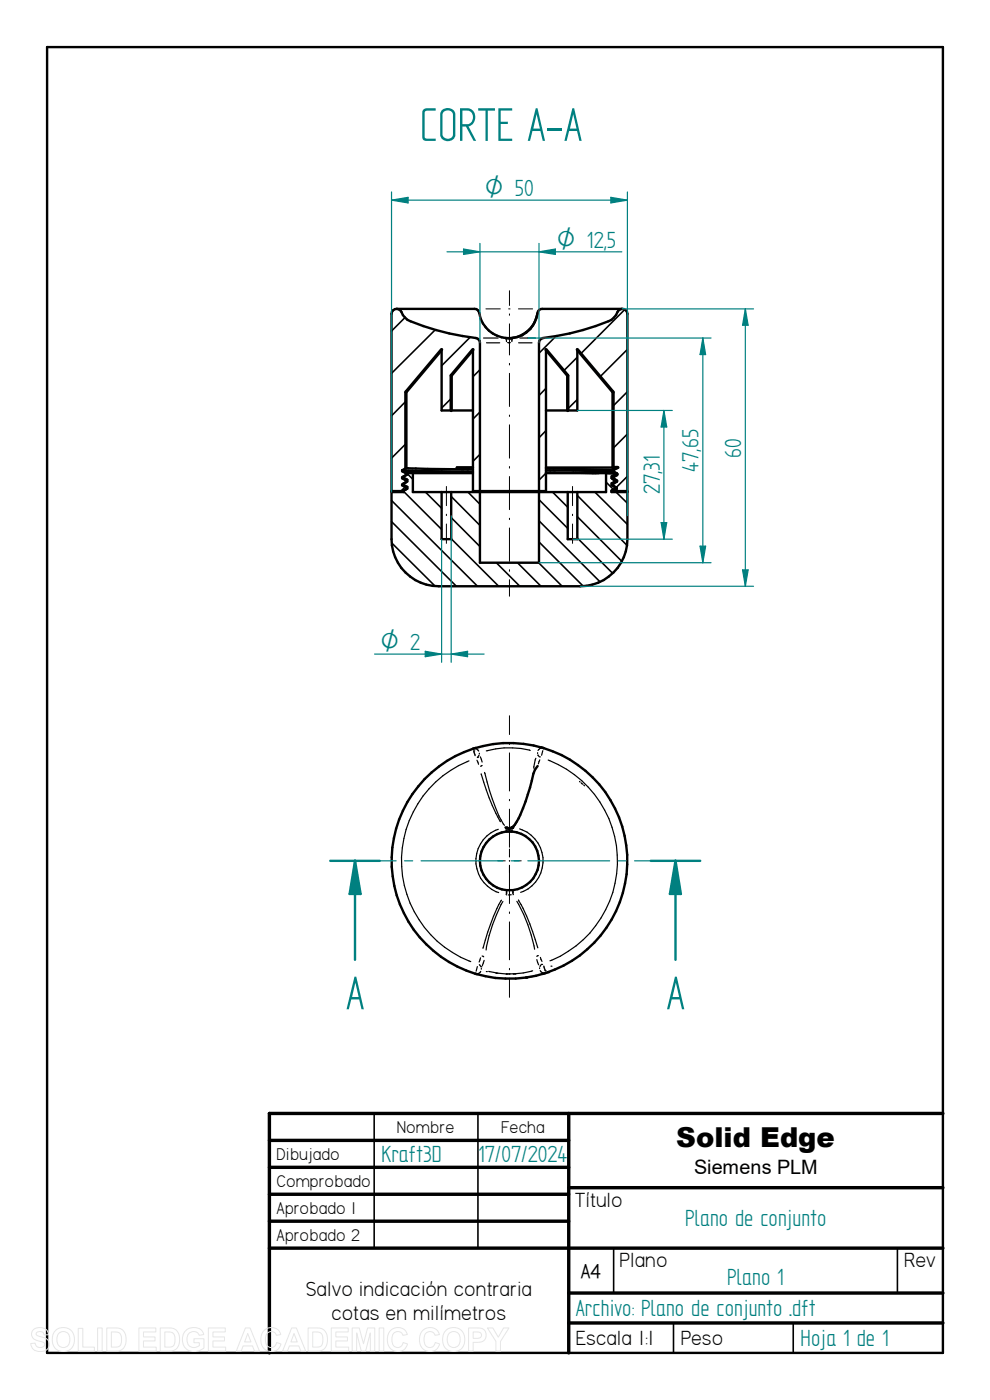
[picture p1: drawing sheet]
<svg xmlns="http://www.w3.org/2000/svg" width="210mm" height="297mm" viewBox="0 0 210 297" stroke-linecap="round" stroke-linejoin="round" font-family="sans-serif">
<g fill="none" stroke="#000" stroke-width=".51">
<path d="M10 10h190v277h-190zM84.2 65.5h16.5a1.02 1.02 0 0 1 1 .9 6.3 6.3 0 0 0 4.9 5.2 6.3 6.3 0 0 0 6.6-2.7M93.7 74.2v12.9h6.6M100.3 74.2v30h15.5v-30M107.2 71.7l1.5 .1M114 66.4l-.8 2.4M122.5 74.2v12.9h-6.7M132 65.5h-17a.94 .94 0 0 0-1 1 6.3 6.3 0 0 1-6.1 5.3M85.3 99.8l15 .3M85.3 99.8v.1l.8 .5v.4l-.8 .5v.2l.8 .4v.4l-.8 .5v.2l.8 .4M85.3 100l15 .2M96.9 99.2h3.4"/>
<path d="M100.3 99.6l-14.2-.3-.8 .5M115.8 99.2h14.2M115.8 99.8l14.2 .3M115.8 99.4l14.2 .3v.4M85.6 104.2h-2.5v-37.6a1.09 1.09 0 0 1 .9-1.1 1.09 1.09 0 0 1 1.2 .7 3.4 3.4 0 0 0 1.9 2 59.6 59.6 0 0 0 14.2 3.6l.5 .5v.4v31.5M86.1 103.4l.3 .1M86.1 103.4v.4l-.6 .4M87.6 100.4v4h41v-4M93.7 104.4v10h2v-10M100.3 100.4h-13.9v.3l-.8 .4v.2l.8 .5v.4l-.8 .4v.2l.8 .5v.4l-.8 .4M101.8 104.4v15h12.5v-15M115.8 100.4h14.8v.2l-.8 .4v.4"/>
<path d="M115.8 100.2l9.9 .2M120.4 104.4v10h2.1v-10M129.8 101.4l.8 .5v.2l-.8 .4v.4M129.8 102.9l.8 .5v.2l-.8 .5v.3h3.3v10a10 10 0 0 1-10 10h-30a10 10 0 0 1-10-10v-10h2.6l-.1-.3M129.8 104.1l3.3 .1v-37.6a1.09 1.09 0 0 0-.9-1.1 1.09 1.09 0 0 0-1.2 .7 3.4 3.4 0 0 1-1.9 2 59.6 59.6 0 0 1-14.2 3.6l-.5 .5-.1 .4v31.5M129.8 102.9l.8 .5M129.8 101.4l.8 .5M130 100.1l.9 .4v.2M130.4 100.7h.5M130.6 100.5h.1M130.9 100.7l-.9 .5v.4l.9 .4v.2l-.9 .5v.3l.9 .5v.2l-.9 .4M100.4 158.8a25 25 0 0 0-17.3 24.1 25 25 0 0 0 17.7 23.7"/>
<path d="M100.9 158.7l-.5 .1M114.8 158.5l.5 .2M115.3 158.7a25 25 0 0 1 17.8 23.7 25 25 0 0 1-17.3 24M115.3 158.7a25.1 25.1 0 0 0-14.9 .1M107.2 175.6h.2M108.5 175.6l-.5 .2-.4-.1M114 162.5l-.5 .8-.3 .8a31.6 31.6 0 0 1-4.2 11.2l-.6 .3h.3M100.8 206.6l.4 .1M115.8 206.4l-.7 .2M115.8 206.4a25.2 25.2 0 0 1-15 .2"/>
<circle cx="108.1" cy="182.6" r="6.3"/>
</g>
<g fill="none" stroke="#000" stroke-width=".72">
<path d="M93.7 74.2l-7.6 9v16.1M100.3 74.2l-4.6 5.5v7.4M115.8 74.2l4.6 5.5v7.4M122.5 74.2l7.5 9v16h.9M130.9 99.2l-.9 .5v.4l.9 .4v.2l-.9 .5v.4l.9 .4M120.6 236.2v50.8M200 236.2h-142.9v50.8M57.1 241.9h63.5M57.1 247.6h63.5M57.1 253.4h63.5M57.1 259.1h63.5M120.6 252h79.4"/>
<path d="M57.1 264.8h142.9M120.6 274.3h79.4M120.6 280.7h79.4"/>
</g>
<g fill="none" stroke="#000" stroke-width=".34">
<path d="M85.9 67.4l-2.8 2.8M92.3 70l-9.2 9.2M99.7 71.5l-6 6.1M101.8 78.4l-1.5 1.5M117.9 71.3l-3.6 3.6M122.5 75.8l-2.9 2.9M132.5 65.7l-9.3 9.4M133.1 74.1l-5.8 5.8M86.1 85.1l-3 3.1M86.1 94.1l-3 3.1M95.7 84.5l-2 2.1M101.8 87.4l-1.5 1.5"/>
<path d="M101.8 96.4l-1.5 1.5M115.8 82.4l-1.5 1.5M115.8 91.4l-1.5 1.5M122.5 84.8l-2.1 1.9M133.1 83.1l-3.1 3M133.1 92.1l-3.1 3M83.1 106.2l18.2 18.2M83.1 110.7l13.7 13.7M83.1 115.2l9.2 9.1M85.6 104.2l8.1 8.1M85.9 103.3l-.9 .9M86.4 100.5l1.2 1.2"/>
<path d="M90.3 104.4l3.4 3.4M95.7 105.3l6.1 6.2M95.7 109.8l6.1 6.2M95.7 114.3l10.1 10.1M99.3 104.4l2.5 2.6M105.3 119.4l5 5M109.8 119.4l5 5M114.3 119.4l5 5M114.3 106l6.1 6.1M114.3 110.5l13 12.9M114.3 115l9.4 9.3M115.8 100.4l-1.5 1.5"/>
<path d="M117.2 104.4l3.2 3.2M122.5 105.1l10.5 10.6M122.5 109.6l9.4 9.5M122.5 114.1l7.5 7.5M126.2 104.4l6.9 6.9M128.6 102.3l1.5 1.5M130.7 104.4l2.4 2.4M133.1 101l-2.4 2.5M79.4 236.2v28.6M101.4 236.2v28.6M130.2 264.9v9.4M190.4 264.9v9.4"/>
<path d="M142.9 280.7v6.3M168.3 280.7v6.3"/>
</g>
<g fill="none" stroke="#000" stroke-width=".25">
<path d="M101.7 66.5l.4 1.4M102.6 71.7h3.1M102.8 69.2h.1M102.8 69.2l.6 .7 1.6 1.2M103.2 72.7h2.8M106.4 71.6l1.5 .2M107.4 72v.5M107.7 72.7h.1M107.7 72.7h.5M107.9 71.8h.1M108.6 72v.5M110 72.7h2.9"/>
<path d="M110.3 71.7h3.3M85.3 99.9h.1M85.3 99.9l.3 .2M85.3 101.5l.3 .1M85.3 103l.3 .1M85.7 101.3l.2 .2M85.7 102.8l.2 .2M85.7 104.4h.1M85.9 101.8l.2 .1M85.9 100.3l.2 .1M85.9 103.3l.2 .1M86.2 101.6l.3 .2"/>
<path d="M86.2 103.2l.3 .1M124 100.4l2.2 .1M127 100.4h.6M128.2 100.4l1.2 .1M128.4 100.5l2.2 .1M129.6 104.4h.1M129.7 104.4h.1M129.8 102.9h.1M129.8 101.4h.1M129.9 100l.3 .2M130 100.5h.6M130.5 100.4l.3 .1"/>
<path d="M130.9 100.5h.1M100.5 159.3h.1M100.5 159.3l.3 1M100.9 158.8l.7 .5M101.7 159.8v.2M112.5 159.2a18.1 18.1 0 0 0-9.3 .1M114 159.7v.2M114.8 158.7l-.7 .5M115.1 159.3l-.2 .9M99.5 161.4a22.9 22.9 0 0 0-14.3 21.4 22.9 22.9 0 0 0 14.7 21.2M101.2 161.3l.3 .8M101.3 160.7h.1"/>
<path d="M101.6 160.2l-.3 .5M101.9 160.6l.4 1.1M102.1 164.2a45.1 45.1 0 0 0 4.1 10.1M102.3 162.4l-.4 .2M102.8 163.9l1 3.8a31.2 31.2 0 0 0 3.2 7.4M105.7 175.9a7.1 7.1 0 0 0-4.8 6.8 7.1 7.1 0 0 0 4.9 6.7M107.4 175.9v.3M108.6 175.8v.4M110.2 175.9a7.1 7.1 0 0 1 5 6.6 7.1 7.1 0 0 1-4.8 6.8M113.7 160.9l-.5 2.1M114.1 160.1l.3 .4M114.4 160.6h.1"/>
<path d="M114.5 161.2l-.3 .9M116.3 161.2a22.9 22.9 0 0 1 14.7 21.2 22.9 22.9 0 0 1-14.3 21.4M122.9 165.8l.2 .1M123.3 166.1l.3 .3M123.8 166.5l.2 .2M106.4 191a39.5 39.5 0 0 0-4 10.2M106.7 191.3a32.3 32.3 0 0 0-3.6 10.2M107.4 189.7l.1 .2M107.4 189.1v.4M107.5 189.1v.5M108.5 189.8l-.7 .1M108.8 189.1v.5"/>
<path d="M108.8 189.1l.1 .3M108.9 189.7l-.1 .1M109.6 191.2a32.1 32.1 0 0 1 3.8 10.2M110 190.9a42.3 42.3 0 0 1 4.1 10.2M101.3 205.1l-.3 .9M101.7 204.7l.3 .4M101.9 203.2l-.3 .9M102 206.1l-.7 .5M102 205.1h.1M102.1 205.4v.2M102.3 202.8l.3 .2M102.7 203.8l-.4 1.1"/>
<path d="M103.2 206.1h.1M103.7 206.1l3.7 .5M105.2 206.5h.1M107.4 206.6h.3M107.9 206.6h.3M108.9 206.6h.2M109.2 206.6h.1M109.3 206.6h.1M111.6 207.4h.1M111.8 207.3l-.1 .1M112 207.3h.1M112.4 207.3h-.3"/>
<path d="M112.6 207.2h.1M112.8 207.2h.1M113 206a16.5 16.5 0 0 1-5.6 .6M113.9 203.6l.4 1.1M114.2 202.7l-.3 .2M114.5 205.3v.2M114.6 205.9l.7 .5M114.6 203.1l.4 .9M114.9 204.6l-.3 .4M114.9 204.6h.1M115.4 204.9l.3 1.1M115.6 206.5h.1"/>
<path d="M115.7 206h.1M115.9 206.4h.1M115.9 206.4h-.1M116 206.3h.1M116.1 206.3h.1M116.2 206.3h.1M116.2 206.2h.1M116.9 205h.1"/>
</g>
<g fill="#000">
<circle cx="130.9" cy="99.2" r=".36"/>
<circle cx="130" cy="104.2" r=".25"/>
<circle cx="130.6" cy="100.5" r=".25"/>
<circle cx="107.4" cy="175.6" r=".25"/>
<circle cx="107.5" cy="175.6" r=".25"/>
<circle cx="107.5" cy="175.7" r=".25"/>
<circle cx="107.6" cy="175.7" r=".25"/>
<circle cx="108.5" cy="175.6" r=".25"/>
<circle cx="108.6" cy="175.6" r=".25"/>
<circle cx="108.7" cy="175.6" r=".25"/>
<circle cx="111.6" cy="207.4" r=".25"/>
<circle cx="116.2" cy="206.2" r=".25"/>
</g>
<g fill="none" stroke="#000" stroke-width=".21">
<path d="M103.1 65.5h3M107.9 65.5h.3M108.1 61.7v3.1M108.1 66.6v.3M108.1 68.7v6.6M108.1 77.1v.3M108.1 79.2v7M110 65.5h3M108.1 88.1v.2M108.1 90.1v7.1M108.1 99v.3M94.7 103.2v4.1"/>
<path d="M94.7 109.1v.3M94.7 111.2v4.1M108.1 101.1v7M108.1 109.9v.3M108.1 112v7.1M121.5 103.2v4.1M121.5 109.1v.3M121.5 111.2v4.1M108.1 120.9v.3M108.1 123v3.5M108.1 151.8v4M108.1 157.6v.3"/>
<path d="M108.1 159.7v8.1M108.1 169.6v.3M108.1 171.7v8M105.6 182.6h1.6M108 182.6h.2M108.1 180.1v1.7M108.1 182.6v.1M108.1 183.6v8.1M108.1 193.5v.3M108.1 195.6v8M109 182.6h1.6M108.1 205.4v.3"/>
<path d="M108.1 207.5v4.1"/>
</g>
<path d="M132 65.5h27.9M123.1 124.4h36.8M157.5 120.9h1.2l-.6 3.5z" fill="none" stroke="#008080" stroke-width=".25"/>
<path d="M157.5 120.9h1.2l-.6 3.5z" fill="#008080"/>
<path d="M158.1 65.5l.6 3.5h-1.2z" fill="none" stroke="#008080" stroke-width=".25"/>
<path d="M158.1 65.5l.6 3.5h-1.2z" fill="#008080"/>
<path d="M158.1 65.5v58.9M93.7 114.4v26.1M95.7 109.4v31.1M90.2 138.2l3.5 .6-3.5 .5z" fill="none" stroke="#008080" stroke-width=".25"/>
<path d="M90.2 138.2l3.5 .6-3.5 .5z" fill="#008080"/>
<path d="M95.7 138.8l3.5-.6v1.1z" fill="none" stroke="#008080" stroke-width=".25"/>
<path d="M95.7 138.8l3.5-.6v1.1z" fill="#008080"/>
<path d="M83.1 40.7v63.7M83.1 42.5l3.5-.6v1.2zM133.1 40.7v68.7M79.5 138.8h23.2" fill="none" stroke="#008080" stroke-width=".25"/>
<path d="M83.1 42.5l3.5-.6v1.2z" fill="#008080"/>
<path d="M129.6 41.9l3.5 .6-3.5 .6z" fill="none" stroke="#008080" stroke-width=".25"/>
<path d="M129.6 41.9l3.5 .6-3.5 .6z" fill="#008080"/>
<path d="M83.1 42.5h50M98.3 52.8l3.5 .6-3.5 .6zM101.8 51.6v21.1M114.3 51.6v21.1" fill="none" stroke="#008080" stroke-width=".25"/>
<path d="M98.3 52.8l3.5 .6-3.5 .6z" fill="#008080"/>
<path d="M114.3 53.4l3.5-.6v1.2z" fill="none" stroke="#008080" stroke-width=".25"/>
<path d="M114.3 53.4l3.5-.6v1.2z" fill="#008080"/>
<path d="M94.8 53.4h37.1M111.9 71.7h38.9M114.3 119.4h36.5M148.5 115.9h1.2l-.6 3.5z" fill="none" stroke="#008080" stroke-width=".25"/>
<path d="M148.5 115.9h1.2l-.6 3.5z" fill="#008080"/>
<path d="M149.1 71.7l.6 3.5h-1.2z" fill="none" stroke="#008080" stroke-width=".25"/>
<path d="M149.1 71.7l.6 3.5h-1.2z" fill="#008080"/>
<path d="M149.1 71.7v47.7M75.3 182.6h8.7M85.8 182.6h1.7M89.3 182.6h17.4M108.5 182.6h1.7M112 182.6h17.3M131.1 182.6h1.7M134.6 182.6h8.7" fill="none" stroke="#008080" stroke-width=".25"/>
<path d="M75.3 182.6h5.3M138 182.6h5.3v21" fill="none" stroke="#008080" stroke-width=".51"/>
<path d="M143.3 182.6l1.1 7.1h-2.3z" fill="#008080"/>
<path d="M75.3 182.6v21M143.3 182.6l1.1 7.1h-2.3z" fill="none" stroke="#008080" stroke-width=".51"/>
<path d="M75.3 182.6l1.2 7.1h-2.3z" fill="#008080"/>
<path d="M70.1 182.6h5.2M75.3 182.6l1.2 7.1h-2.3zM143.3 182.6h5.2" fill="none" stroke="#008080" stroke-width=".51"/>
<path d="M122.5 87.1h20.1M140.8 87.1l.6 3.5h-1.1zM121.5 114.4h21.1" fill="none" stroke="#008080" stroke-width=".25"/>
<path d="M140.8 87.1l.6 3.5h-1.1z" fill="#008080"/>
<path d="M140.3 110.9h1.1l-.6 3.5z" fill="none" stroke="#008080" stroke-width=".25"/>
<path d="M140.3 110.9h1.1l-.6 3.5z" fill="#008080"/>
<path d="M140.8 87.1v27.3" fill="none" stroke="#008080" stroke-width=".25"/>
<g fill="none" stroke="#e6e6e6" stroke-width=".21">
<path d="M7.1 282.1a2.02 2.02 0 0 1 3.1 .7l.1 .4h-.9a.9 .9 0 0 0-.8-.7 .9 .9 0 0 0-.9 .5l.1 .3 .5 .2a2.15 2.15 0 0 1 2.1 1.4 1.72 1.72 0 0 1-2.3 1.8l-.7-.2-.7-.7-.2-.8 1-.1a1.06 1.06 0 0 0 .9 1 1.06 1.06 0 0 0 1.1-.7 1.66 1.66 0 0 0-1.6-.8 1.37 1.37 0 0 1-.8-2.3zM11.8 282.3a2.46 2.46 0 0 1 3.1-.2 2.46 2.46 0 0 1 .8 3 2.4 2.4 0 0 1-3.1 1.5 2.4 2.4 0 0 1-1.5-3.1l.2-.5zM12.4 282.9a1.39 1.39 0 0 1 1.7-.3 1.39 1.39 0 0 1 .7 1.6 1.41 1.41 0 0 1-1.4 1.7 1.41 1.41 0 0 1-1.3-1.7l.1-.8zM16.6 281.8h1v4h2.4v.8h-3.4zM20.7 281.7h1v4.9h-1zM22.6 281.7h1.9a2.2 2.2 0 0 1 2.2 2.8 2.02 2.02 0 0 1-2.2 2.1h-1.9zM23.6 282.6a1.8 1.8 0 0 1 2 .5 2.09 2.09 0 0 1-.4 2.6l-1.6 .1zM29.5 281.7h3.6v.9h-2.7v1h2.5v.9h-2.5v1.3h2.7v.8h-3.6zM34 281.7h1.8a2.2 2.2 0 0 1 2.3 2.8 2.02 2.02 0 0 1-2.2 2.1h-1.9zM35 282.6a1.8 1.8 0 0 1 1.9 .5 2.09 2.09 0 0 1-.4 2.6l-1.5 .1zM39.4 282.3a2.33 2.33 0 0 1 3.8 .8l-1 .2a1.37 1.37 0 0 0-1.6-.7 1.37 1.37 0 0 0-.9 1.5 1.56 1.56 0 0 0 .8 1.6 1.56 1.56 0 0 0 1.8-.2v-.6h-1.2v-.9h2.2v2a2.65 2.65 0 0 1-3.1 .5 2.65 2.65 0 0 1-1.5-2.7l.3-1zM44.2 281.7h3.6v.9h-2.6v1h2.4v.9h-2.4v1.3h2.7v.8h-3.7z"/>
<path d="M52 281.7h1.1l1.9 4.9h-1l-.4-1.1h-2l-.4 1.1h-1.1zM52.6 282.9l.6 1.8h-1.3zM56 282.3a2.12 2.12 0 0 1 3.6 .8l-1 .2a1.24 1.24 0 0 0-1.6-.7 1.24 1.24 0 0 0-.7 1.6 1.28 1.28 0 0 0 .4 1.4 1.28 1.28 0 0 0 1.6 0l.4-.8 .9 .3a2.19 2.19 0 0 1-2.5 1.6 2.19 2.19 0 0 1-1.8-2.5l.1-.9zM61.9 281.7h1l2 4.9h-1.1l-.4-1.1h-2l-.4 1.1h-1.1zM62.4 282.9l.7 1.8h-1.4zM65.4 281.7h1.8a2.2 2.2 0 0 1 2.3 2.8 2.02 2.02 0 0 1-2.3 2.1h-1.8zM66.3 282.6a1.8 1.8 0 0 1 2 .5 2.09 2.09 0 0 1-.4 2.6l-1.6 .1zM70.3 281.7h3.6v.9h-2.7v1h2.5v.9h-2.5v1.3h2.8v.8h-3.7zM74.7 281.7h1.5l.9 3.4 .9-3.4h1.5v4.9h-.9l-.1-3.8-.9 3.8h-1l-.9-3.8-.1 3.8h-.9zM80.4 281.7h1v4.9h-1zM82.8 282.3a2.12 2.12 0 0 1 3.6 .8l-.9 .2a1.24 1.24 0 0 0-1.6-.7 1.24 1.24 0 0 0-.8 1.6 1.28 1.28 0 0 0 .5 1.4 1.28 1.28 0 0 0 1.5 0l.4-.8 .9 .3a2.19 2.19 0 0 1-2.5 1.6 2.19 2.19 0 0 1-1.7-2.5l.1-.9zM89.6 282.3a2.12 2.12 0 0 1 3.6 .8l-.9 .2a1.24 1.24 0 0 0-1.6-.7 1.24 1.24 0 0 0-.7 1.6 1.28 1.28 0 0 0 .4 1.4 1.28 1.28 0 0 0 1.5 0l.4-.8 1 .3a2.19 2.19 0 0 1-2.6 1.6 2.19 2.19 0 0 1-1.7-2.5l.1-.9z"/>
<path d="M94.6 282.3a2.46 2.46 0 0 1 3.1-.2 2.46 2.46 0 0 1 .8 3 2.4 2.4 0 0 1-3.1 1.5 2.4 2.4 0 0 1-1.4-3.1l.1-.5zM95.2 282.9a1.39 1.39 0 0 1 1.7-.3 1.39 1.39 0 0 1 .7 1.6 1.41 1.41 0 0 1-1.3 1.7 1.41 1.41 0 0 1-1.4-1.7l.1-.8zM99.4 281.7h1.6a1.61 1.61 0 0 1 2.1 1.5 1.62 1.62 0 0 1-2.1 1.6h-.6v1.8h-1zM100.4 282.6a1.62 1.62 0 0 1 1.7 .3 .7 .7 0 0 1-.1 .8 .7 .7 0 0 1-.7 .2h-.9zM103.4 281.7h1.1l1.2 2 1.1-2h1.2l-1.8 2.9v2h-1v-2z"/>
</g>
<g font-size="11.3" fill="#008080">
<text x="89.1" y="29.9">CORTE A-A</text>
<text x="73.4" y="214.1">A</text>
<text x="141.4" y="214.1">A</text>
</g>
<text font-size="5.8" x="143.4" y="243.3">Solid Edge</text>
<g font-size="5.6" fill="#008080">
<text x="148.2" y="100.1" transform="rotate(-90 148.2 100.1)">47,65</text>
<text x="157.2" y="97.1" transform="rotate(-90 157.2 97.1)">60</text>
<text x="140" y="104.9" transform="rotate(-90 140 104.9)">27,31</text>
<text x="80.9" y="246.5">Kraft3D</text>
<text x="101.4" y="246.6">17/07/2024</text>
<text x="145.3" y="260.1">Plano de conjunto</text>
<text x="154.3" y="272.6">Plano 1</text>
<text x="122.2" y="279.2">Archivo: Plano de conjunto .dft</text>
<text x="169.8" y="285.6">Hoja 1 de 1</text>
</g>
<g font-size="5.4" fill="#008080">
<text x="102.9" y="41.6">O 50</text>
<text x="118.2" y="52.5">O 12,5</text>
<text x="80.7" y="137.9">O 2</text>
</g>
<g font-size="4.9">
<text x="121.9" y="256">Título</text>
<text x="131.4" y="268.8">Plano</text>
<text x="191.8" y="268.8">Rev</text>
<text x="64.9" y="274.9">Salvo indicación contraria</text>
<text x="70.3" y="280">cotas en milímetros</text>
<text x="122.2" y="285.4">Escala 1:1</text>
<text x="144.4" y="285.4">Peso</text>
</g>
<text font-size="4.7" x="123.2" y="271.1">A4</text>
<text font-size="4.2" x="147.2" y="249">Siemens PLM</text>
<g font-size="4.1">
<text x="84.2" y="240.3">Nombre</text>
<text x="106.3" y="240.3">Fecha</text>
<text x="58.7" y="246">Dibujado</text>
<text x="58.7" y="251.8">Comprobado</text>
<text x="58.7" y="257.5">Aprobado 1</text>
<text x="58.7" y="263.2">Aprobado 2</text>
</g>
</svg>
